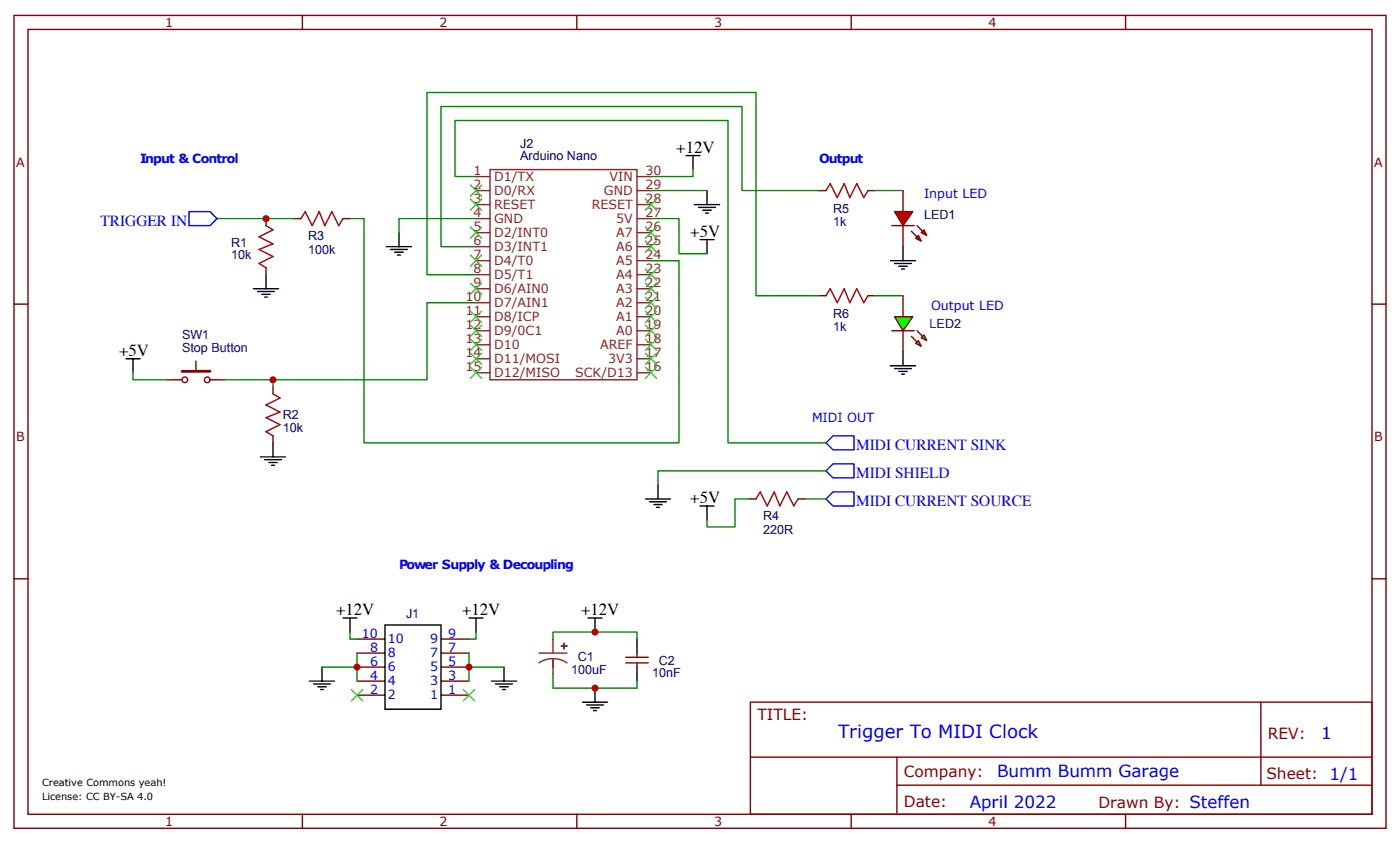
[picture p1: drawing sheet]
<svg xmlns="http://www.w3.org/2000/svg" width="353mm" height="212mm" viewBox="0 0 353 212" stroke-linecap="round" stroke-linejoin="round" font-family="sans-serif">
<g fill="none" stroke="#8c2424" stroke-width=".35">
<path d="M119.9 44.5h3.6M119.9 48h3.6M119.9 51.5h3.6M119.9 55h3.6M119.9 58.6h3.6M123.5 42.7h37v52.9h-37zM160.5 44.5h3.5M160.5 48h3.5M160.5 51.5h3.5M160.5 55h3.5M160.5 58.6h3.5M119.9 62.1h3.6"/>
<path d="M119.9 65.6h3.6M119.9 69.1h3.6M119.9 72.7h3.6M119.9 76.2h3.6M119.9 79.7h3.6M160.5 62.1h3.5M160.5 65.6h3.5M160.5 69.1h3.5M160.5 72.7h3.5M160.5 76.2h3.5M160.5 79.7h3.5M119.9 83.3h3.6"/>
<path d="M119.9 86.8h3.6M119.9 90.3h3.6M119.9 93.8h3.6M160.5 83.3h3.5M160.5 86.8h3.5M160.5 90.3h3.5M160.5 93.8h3.5"/>
</g>
<path d="M224.4 65.6h6.3M225.4 66.3h4.3M226.5 67h2.1M227.2 67.7h.7M227.5 62.1v3.5" fill="none" stroke="#000" stroke-width=".35"/>
<path d="M208.1 48l1.1-1.8 1.8 3.5 1.7-3.5 1.4 3.5 1.8-3.5 1.8 3.5 1-1.7" fill="none" stroke="#a10000" stroke-width=".35"/>
<path d="M206.4 48h1.7M218.7 48h1.8" fill="none" stroke="#870000" stroke-width=".35"/>
<path d="M220.5 48h7" fill="none" stroke="#008700" stroke-width=".35"/>
<g fill="#f00" stroke="#870000" stroke-width=".35">
<path d="M225.4 53.3h4.6l-2.5 3.5z"/>
<path d="M224.7 56.8h5.7z"/>
</g>
<g fill="#870000" stroke="#870000" stroke-width=".35">
<path d="M231.1 56.8l1.4 1.4z"/>
<path d="M229.7 58.2l1.4 1.4z"/>
</g>
<g fill="#f00" stroke="#870000" stroke-width=".35">
<path d="M232.1 58.6l.7-.7 .7 1.4z"/>
<path d="M230.7 60l.7-.7 .7 1.4z"/>
</g>
<path d="M227.5 48v5.3M227.5 56.8v5.3M206.4 74.4h1.7M218.7 74.4h1.8M227.5 74.4v5.3M227.5 83.3v5.2" fill="none" stroke="#870000" stroke-width=".35"/>
<path d="M224.4 92.1h6.3M225.4 92.8h4.3M226.5 93.5h2.1M227.2 94.2h.7M227.5 88.5v3.6" fill="none" stroke="#000" stroke-width=".35"/>
<path d="M208.1 74.4l1.1-1.7 1.8 3.5 1.7-3.5 1.4 3.5 1.8-3.5 1.8 3.5 1-1.8" fill="none" stroke="#a10000" stroke-width=".35"/>
<path d="M220.5 74.4h7" fill="none" stroke="#008700" stroke-width=".35"/>
<g fill="#0f0" stroke="#870000" stroke-width=".35">
<path d="M230.7 86.4l.7-.7 .7 1.4z"/>
<path d="M232.1 85l.7-.7 .7 1.4z"/>
</g>
<g fill="#870000" stroke="#870000" stroke-width=".35">
<path d="M229.7 84.7l1.4 1.4z"/>
<path d="M231.1 83.3l1.4 1.4z"/>
</g>
<path d="M224.7 83.3h5.7z" fill="#f00" stroke="#870000" stroke-width=".35"/>
<path d="M225.4 79.7h4.6l-2.5 3.6z" fill="#0f0" stroke="#870000" stroke-width=".35"/>
<g fill="none" stroke="#870000" stroke-width=".35">
<path d="M3.5 3.9h345.7v204.6h-345.7zM7.1 7.4h338.6v197.6h-338.6zM76.2 3.9v3.5M145.3 3.9v3.5M214.5 3.9v3.5M283.6 3.9v3.5M67 55v1.8M74.1 55h1.7M86.4 55h1.8M3.5 76.6h3.6M67 67.4v1.7M345.7 76.6h3.5"/>
<path d="M42.3 95.6h3.6M49.4 90.9v2.5M52.9 95.6h3.5M68.8 97.4v1.7M68.8 109.7v1.8M188.7 125.6h1.8M201.1 125.6h1.7M3.5 145.7h3.6M345.7 145.7h3.5M90 160.9h7M90 164.4h7M90 167.9h7"/>
<path d="M90 171.4h7M90 175h7M111.1 160.9h7.1M111.1 164.4h7.1M111.1 167.9h7.1M111.1 171.4h7.1M111.1 175h7.1M157.7 165.5h5.6M157.7 166.9h5.6M160.5 164.4v1.1M160.5 166.9v1M189.1 176.7h156.6v28.3h-156.6z"/>
<path d="M317.7 176.8v20.8M189.1 190.6h156.5M226 197.6h119.6M226 190.6v14.1M76.2 205v3.5M145.3 205v3.5M214.5 205v3.5M283.6 205v3.5"/>
<circle cx="46.6" cy="95.6" r=".71"/>
<circle cx="52.2" cy="95.6" r=".71"/>
</g>
<path d="M52.9 93.4l-7 .1" fill="none" stroke="#870000" stroke-width=".71"/>
<g fill="none" stroke="#000" stroke-width=".35">
<path d="M172.9 39.2h3.5M174.6 39.2v3.5M100.5 58.6v3.5M175 51.5h6.3M176 52.2h4.3M177.1 52.9h2.1M177.8 53.6h.7M178.2 48v3.5M63.9 72.7h6.3M64.9 73.4h4.2M66 74.1h2.1M66.7 74.8h.7"/>
<path d="M67 69.1v3.6M97.4 62.1h6.3M98.4 62.8h4.3M99.5 63.5h2.1M100.2 64.2h.7M176.4 60.3h3.5M178.2 60.3v3.6M31.7 90.3h3.6M33.5 90.3v3.5M65.6 115h6.4M66.7 115.7h4.2M67.7 116.4h2.1"/>
<path d="M68.4 117.1h.7M68.8 111.5v3.5M162.6 125.6h6.4M163.7 126.3h4.2M164.7 127h2.2M165.5 127.7h.7M165.8 122.1v3.5M176.4 127.4h3.5M178.2 127.4v3.5M86.4 155.6h3.6M88.2 155.6v3.5M97 157.3h14.1v21.2h-14.1z"/>
<path d="M118.2 155.6h3.5M119.9 155.6v3.5M148.2 155.6h3.5M149.9 155.6v3.5M78 171.4h6.3M79 172.2h4.3M80.1 172.9h2.1M80.8 173.6h.7M81.1 167.9v3.5M123.8 171.4h6.4M124.9 172.2h4.2M125.9 172.9h2.2"/>
<path d="M126.6 173.6h.8M127 167.9v3.5M146.8 176.7h6.3M147.8 177.4h4.2M148.9 178.2h2.1M149.6 178.9h.7M149.9 173.2v3.5M160.5 160.9v3.5M160.5 167.9v3.5"/>
</g>
<path d="M67 56.8l1.8 1.1-3.5 1.7 3.5 1.8-3.5 1.4 3.5 1.8-3.5 1.7 1.7 1.1M75.8 55l1.1-1.7 1.8 3.5 1.7-3.5 1.4 3.5 1.8-3.5 1.8 3.5 1-1.8M68.8 99.1l1.8 1.1-3.6 1.8 3.6 1.7-3.6 1.4 3.6 1.8-3.6 1.8 1.8 1M190.5 125.6l1.1-1.8 1.7 3.6 1.8-3.6 1.4 3.6 1.8-3.6 1.7 3.6 1.1-1.8" fill="none" stroke="#a10000" stroke-width=".35"/>
<g fill="none" stroke="#008700" stroke-width=".35">
<path d="M54.7 55h19.4M88.2 55h3.5v56.5h79.4v-45.9h-7.1M119.9 44.5h-5.2v-14.2h68.7v81.2h24.7M119.9 55h-19.4v3.6M164 55h7.1v8.9h7.1M164 48h14.2M174.6 42.7v1.8h-10.6M206.4 48h-19.4v-21.2h-75.9v35.3h8.8M119.9 69.1h-12.3v-45.8h82.9v51.1h15.9M119.9 76.2h-12.3v19.4h-51.2M33.5 93.8v1.8h8.8M68.8 95.6v1.8"/>
<path d="M208.1 118.5h-42.3v3.6M188.7 125.6h-3.5v7h-7v-1.7M202.8 125.6h5.3M88.2 159.1v1.8h1.8M119.9 159.1v1.8h-1.7M81.1 167.9h8.9M90 164.4v7M118.2 164.4v7M118.2 167.9h8.8M139.3 160.9v-1.8h21.2v1.8M139.3 169.7v3.5h21.2v-1.8"/>
</g>
<path d="M47.6 53.3h5.3l1.8 1.7-1.8 1.8h-5.3zM208.1 111.5l1.8-1.8h5.3v3.5h-5.3zM209.9 116.8h5.3v3.5h-5.3l-1.8-1.8zM209.9 123.8h5.3v3.6h-5.3l-1.8-1.8z" fill="none" stroke="#00f" stroke-width=".35"/>
<g fill="none" stroke="#3c3" stroke-width=".35">
<path d="M118.5 46.6l2.9 2.8M118.5 50.1l2.9 2.8M118.5 57.2l2.9 2.8M121.4 46.6l-2.9 2.8M121.4 50.1l-2.9 2.8M121.4 57.2l-2.9 2.8M162.6 57.2l2.9 2.8M162.6 50.1l2.9 2.8M165.5 57.2l-2.9 2.8M165.5 50.1l-2.9 2.8M118.5 71.3l2.9 2.8M118.5 78.3l2.9 2.8"/>
<path d="M118.5 64.2l2.9 2.8M121.4 71.3l-2.9 2.8M121.4 78.3l-2.9 2.8M121.4 64.2l-2.9 2.8M162.6 78.3l2.9 2.8M162.6 74.8l2.9 2.8M162.6 71.3l2.9 2.8M162.6 67.7l2.9 2.9M162.6 60.7l2.9 2.8M165.5 78.3l-2.9 2.8M165.5 74.8l-2.9 2.8M165.5 71.3l-2.9 2.8"/>
<path d="M165.5 67.7l-2.9 2.9M165.5 60.7l-2.9 2.8M118.5 81.8l2.9 2.9M118.5 85.4l2.9 2.8M118.5 88.9l2.9 2.8M118.5 92.4l2.9 2.8M121.4 81.8l-2.9 2.9M121.4 85.4l-2.9 2.8M121.4 88.9l-2.9 2.8M121.4 92.4l-2.9 2.8M162.6 92.4l2.9 2.8M162.6 88.9l2.9 2.8"/>
<path d="M162.6 85.4l2.9 2.8M162.6 81.8l2.9 2.9M165.5 92.4l-2.9 2.8M165.5 88.9l-2.9 2.8M165.5 85.4l-2.9 2.8M165.5 81.8l-2.9 2.9M88.5 173.6l2.9 2.8M91.4 173.6l-2.9 2.8M116.8 173.6l2.8 2.8M119.6 173.6l-2.8 2.8"/>
</g>
<path d="M135.8 164.4h7.1M139.3 165.8l-1.8 .2-1.7 .9M139.3 165.8l1.9 .2 1.7 .9M139.3 160.9v3.5M139.3 165.8v3.9" fill="none" stroke="#8c2424" stroke-width=".35"/>
<g fill="#8c2424" stroke="#8c2424" stroke-width=".35">
<path d="M141.5 162.6l1.4 .1z"/>
<path d="M142.1 161.9l.1 1.4z"/>
</g>
<g fill="#c00">
<circle cx="67" cy="55" r=".88"/>
<circle cx="149.9" cy="159.1" r=".88"/>
<circle cx="118.2" cy="167.9" r=".88"/>
<circle cx="90" cy="167.9" r=".88"/>
<circle cx="149.9" cy="173.2" r=".88"/>
<circle cx="68.8" cy="95.6" r=".88"/>
</g>
<text font-size="4.6" fill="#00f" x="211.2" y="185.8">Trigger To MIDI Clock</text>
<g font-size="4.2">
<text x="170.4" y="38.5">+12V</text>
<text x="173.9" y="59.6">+5V</text>
<text x="30" y="89.6">+5V</text>
<text x="173.9" y="126.6">+5V</text>
<text x="84.7" y="154.9">+12V</text>
<text x="116.4" y="154.9">+12V</text>
<text x="146.4" y="154.9">+12V</text>
</g>
<g font-size="4.2" fill="#00f">
<text x="332.9" y="186">1</text>
<text x="251.3" y="195.6">Bumm Bumm Garage</text>
<text x="244.3" y="203.4">April 2022</text>
</g>
<g font-size="3.9" fill="#00f">
<text x="25.3" y="56.8">TRIGGER IN</text>
<text x="215.7" y="113.2">MIDI CURRENT SINK</text>
<text x="215.7" y="120.3">MIDI SHIELD</text>
<text x="215.7" y="127.4">MIDI CURRENT SOURCE</text>
</g>
<g font-size="3.9" fill="#800">
<text x="190.9" y="181.3">TITLE:</text>
<text x="319.5" y="186">REV:</text>
<text x="227.8" y="195.5">Company:</text>
<text x="319.1" y="196.1">Sheet: 1/1</text>
<text x="227.8" y="203.2">Date:</text>
<text x="276.8" y="203.3">Drawn By: Steffen</text>
</g>
<g font-size="3.2" fill="#800">
<text x="41.6" y="6.9">1</text>
<text x="110.8" y="6.9">2</text>
<text x="179.9" y="6.9">3</text>
<text x="249.1" y="6.9">4</text>
<text x="4.1" y="42">A</text>
<text x="346.3" y="42">A</text>
<text x="4.1" y="111.1">B</text>
<text x="346.3" y="111.1">B</text>
<text x="41.6" y="208">1</text>
<text x="110.8" y="208">2</text>
<text x="179.9" y="208">3</text>
<text x="249.1" y="208">4</text>
</g>
<g font-size="3.2" fill="#00f">
<text x="35.3" y="40.9">Input &amp; Control</text>
<text x="206.4" y="40.9">Output</text>
<text x="232.8" y="49.7">Input LED</text>
<text x="234.6" y="78">Output LED</text>
<text x="204.6" y="106.2">MIDI OUT</text>
<text x="100.5" y="143.2">Power Supply &amp; Decoupling</text>
<text x="91.2" y="160.5">10</text>
<text x="97.7" y="161.9">10</text>
<text x="108.4" y="161.9">9</text>
<text x="112.9" y="160.5">9</text>
<text x="93.2" y="164">8</text>
<text x="93.2" y="167.6">6</text>
<text x="97.7" y="165.5">8</text>
<text x="108.4" y="165.5">7</text>
<text x="112.9" y="164">7</text>
<text x="112.9" y="167.6">5</text>
<text x="93.2" y="171.1">4</text>
<text x="97.7" y="169">6</text>
<text x="97.7" y="172.5">4</text>
<text x="108.4" y="169">5</text>
<text x="108.4" y="172.5">3</text>
<text x="112.9" y="171.1">3</text>
<text x="93.2" y="174.6">2</text>
<text x="97.7" y="176">2</text>
<text x="108.4" y="176">1</text>
<text x="112.9" y="174.6">1</text>
</g>
<g font-size="3.2" fill="#000080">
<text x="131" y="40.3">Arduino Nano</text>
<text x="131" y="37.2">J2</text>
<text x="209.9" y="53.6">R5</text>
<text x="209.9" y="56.8">1k</text>
<text x="232.8" y="55">LED1</text>
<text x="58.2" y="65.3">10k</text>
<text x="58.2" y="62.1">R1</text>
<text x="77.6" y="63.9">100k</text>
<text x="77.6" y="60.3">R3</text>
<text x="209.9" y="83.3">1k</text>
<text x="209.9" y="80.1">R6</text>
<text x="234.2" y="82.7">LED2</text>
<text x="45.9" y="88.5">Stop Button</text>
<text x="45.9" y="85.4">SW1</text>
<text x="71.3" y="105.5">R2</text>
<text x="71.3" y="108.7">10k</text>
<text x="192.3" y="130.9">R4</text>
<text x="192.3" y="134.4">220R</text>
<text x="102.3" y="155.6">J1</text>
<text x="145.6" y="166.4">C1</text>
<text x="166" y="167.3">C2</text>
<text x="143.9" y="169.6">100uF</text>
<text x="164.3" y="170.5">10nF</text>
</g>
<g font-size="3.2" fill="#8d2323">
<text x="119.3" y="44.1">1</text>
<text x="119.3" y="47.6">2</text>
<text x="124.5" y="45.5">D1/TX</text>
<text x="153.6" y="45.5">VIN</text>
<text x="162.6" y="44.1">30</text>
<text x="162.6" y="47.6">29</text>
<text x="119.3" y="51.2">3</text>
<text x="124.5" y="49">D0/RX</text>
<text x="124.5" y="52.6">RESET</text>
<text x="149.1" y="52.6">RESET</text>
<text x="152.2" y="49">GND</text>
<text x="162.6" y="51.2">28</text>
<text x="119.3" y="54.7">4</text>
<text x="119.3" y="58.2">5</text>
<text x="124.5" y="56.1">GND</text>
<text x="124.5" y="59.6">D2/INT0</text>
<text x="155.3" y="59.6">A7</text>
<text x="155.3" y="56.1">5V</text>
<text x="162.6" y="58.2">26</text>
<text x="162.6" y="54.7">27</text>
<text x="119.3" y="61.7">6</text>
<text x="119.3" y="65.3">7</text>
<text x="124.5" y="63.1">D3/INT1</text>
<text x="155.3" y="63.1">A6</text>
<text x="162.6" y="65.3">24</text>
<text x="162.6" y="61.7">25</text>
<text x="119.3" y="68.8">8</text>
<text x="124.5" y="66.7">D4/T0</text>
<text x="124.5" y="70.2">D5/T1</text>
<text x="155.3" y="70.2">A4</text>
<text x="155.3" y="66.7">A5</text>
<text x="162.6" y="68.8">23</text>
<text x="117.3" y="75.8">10</text>
<text x="119.3" y="72.3">9</text>
<text x="124.5" y="73.7">D6/AIN0</text>
<text x="124.5" y="77.3">D7/AIN1</text>
<text x="155.3" y="77.3">A2</text>
<text x="155.3" y="73.7">A3</text>
<text x="162.6" y="75.8">21</text>
<text x="162.6" y="72.3">22</text>
<text x="117.3" y="79.4">11</text>
<text x="117.3" y="82.9">12</text>
<text x="124.5" y="80.8">D8/ICP</text>
<text x="155.3" y="80.8">A1</text>
<text x="162.6" y="79.4">20</text>
<text x="162.6" y="82.9">19</text>
<text x="117.3" y="86.4">13</text>
<text x="117.3" y="90">14</text>
<text x="124.5" y="84.3">D9/0C1</text>
<text x="124.5" y="87.8">D10</text>
<text x="151.2" y="87.8">AREF</text>
<text x="155.3" y="84.3">A0</text>
<text x="162.6" y="90">17</text>
<text x="162.6" y="86.4">18</text>
<text x="117.3" y="93.5">15</text>
<text x="124.5" y="91.4">D11/MOSI</text>
<text x="124.5" y="94.9">D12/MISO</text>
<text x="145" y="94.9">SCK/D13</text>
<text x="153.3" y="91.4">3V3</text>
<text x="162.6" y="93.5">16</text>
</g>
<g font-size="2.5">
<text x="10.6" y="197.9">Creative Commons yeah!</text>
<text x="10.6" y="201.4">License: CC BY-SA 4.0</text>
</g>
</svg>
